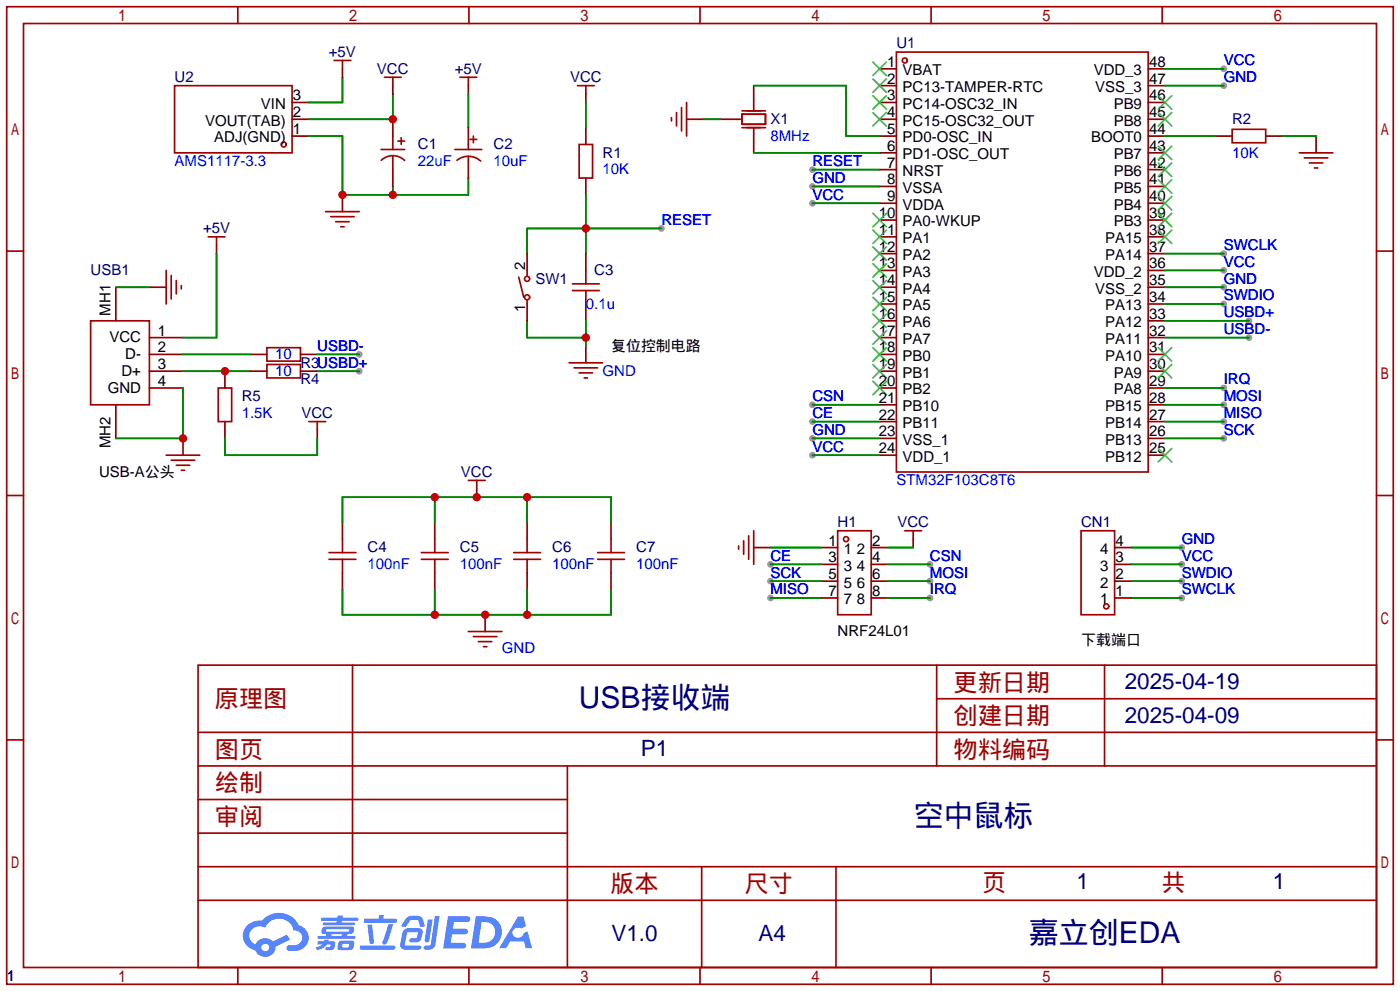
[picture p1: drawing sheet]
<svg xmlns="http://www.w3.org/2000/svg" width="212mm" height="150mm" viewBox="0 0 212 150" stroke-linecap="round" stroke-linejoin="round" font-family="sans-serif">
<g fill="#999">
<circle cx="140.7" cy="85.3" r=".51"/>
<circle cx="140.7" cy="87.9" r=".51"/>
<circle cx="140.7" cy="90.4" r=".51"/>
<circle cx="116.6" cy="90.4" r=".51"/>
<circle cx="116.6" cy="87.9" r=".51"/>
<circle cx="116.6" cy="85.3" r=".51"/>
<circle cx="122.9" cy="28.2" r=".51"/>
<circle cx="122.9" cy="30.7" r=".51"/>
<circle cx="122.9" cy="66.3" r=".51"/>
<circle cx="122.9" cy="68.8" r=".51"/>
<circle cx="185.2" cy="13" r=".51"/>
<circle cx="185.2" cy="10.4" r=".51"/>
<circle cx="185.2" cy="43.4" r=".51"/>
<circle cx="185.2" cy="40.9" r=".51"/>
<circle cx="185.2" cy="46" r=".51"/>
<circle cx="185.2" cy="38.4" r=".51"/>
<circle cx="122.9" cy="25.7" r=".51"/>
<circle cx="100.1" cy="34.5" r=".51"/>
<circle cx="189" cy="48.5" r=".51"/>
<circle cx="54.4" cy="53.6" r=".51"/>
<circle cx="54.4" cy="56.1" r=".51"/>
<circle cx="178.8" cy="90.4" r=".51"/>
<circle cx="178.8" cy="87.9" r=".51"/>
<circle cx="178.8" cy="82.8" r=".51"/>
<circle cx="178.8" cy="85.3" r=".51"/>
<circle cx="189" cy="51.1" r=".51"/>
<circle cx="185.2" cy="61.2" r=".51"/>
<circle cx="185.2" cy="63.8" r=".51"/>
<circle cx="185.2" cy="66.3" r=".51"/>
<circle cx="122.9" cy="63.8" r=".51"/>
<circle cx="122.9" cy="61.2" r=".51"/>
<circle cx="185.2" cy="58.7" r=".51"/>
</g>
<g fill="none" stroke="#a10000" stroke-width=".25">
<path d="M1 1h209.8v147.8h-209.8zM3.6 3.6h204.7v142.7h-204.7zM36 1v2.6M71 1v2.6M105.9 1v2.6M140.9 1v2.6M175.9 1v2.6M1 38h2.6M208.3 38h2.5M1 74.9h2.6M208.3 74.9h2.5M1 111.9h2.6"/>
<path d="M30 100.6h178.3v45.7h-178.3zM30 115.8h178.3M30 110.7h178.3M53.3 100.6v35.5M85.9 115.8v30.5M141.7 100.6v15.2M141.7 105.7h66.6M167.1 100.6v15.2M208.3 111.9h2.5M30 120.9h55.9M30 136.1h178.3M30 131.1h178.3"/>
<path d="M30 126h55.9M106.2 131.1v15.2M126.5 131.1v15.2M36 146.3v2.5M71 146.3v2.5M105.9 146.3v2.5M140.9 146.3v2.5M175.9 146.3v2.5"/>
</g>
<g fill="#5487ff">
<path d="M67.8 138.6h2.1a.97 .97 0 0 1 1.3 .4 .53 .53 0 0 1-.7 .4h-1.8l-.2 1h1.9a.43 .43 0 0 1 .4 .5 .43 .43 0 0 1-.5 .4h-1.9l-.2 1.3h1.2a.9 .9 0 0 1 1.1 .4v.2l-.4 .2h-3z"/>
<path d="M78.4 138.6h.8l.4 1.4-.7 .4a.82 .82 0 0 0-1.2 .1 .82 .82 0 0 0 .1 1.2 .82 .82 0 0 0 1.1-.1l.3-.5 .6-.3 .7 2.6h-.9l-.3-1h-2.1l-.6 1h-1.1z"/>
<path d="M64.7 139h.8l-.5 3.2a.36 .36 0 0 1-.4 .3 .36 .36 0 0 1-.3-.3z"/>
<path d="M65.8 138.5h.7l-.6 4.3a1.13 1.13 0 0 1-1.8 .6l.2-.4h.7l.2-.2z"/>
<path d="M61.5 138.8l.6-.3h1a.77 .77 0 0 1 .9 .5l.3 1-.2 .1h-.5l-.4-1h-.9a1.16 1.16 0 0 0-.8 .9l-.1 .1h-.5l-.2-.1z"/>
<path d="M61.1 140.7l.5-.3 1.7-.1a.66 .66 0 0 1 .6 1l-.1 .4a.81 .81 0 0 1-.9 .8h-.7a.32 .32 0 0 1-.3-.4 .32 .32 0 0 1 .4-.2l.7-.1 .3-.8h-1.7l-.3 1.9 2.1 .1a.32 .32 0 0 1 .3 .3 .32 .32 0 0 1-.3 .3h-2.3l-.5-.3-.1-.5 .4-1.8z"/>
<path d="M54.5 143h5a.33 .33 0 0 1 .3 .3 .33 .33 0 0 1-.3 .3h-4.9l-.2-.1z"/>
<path d="M58.8 139.8h.7l-1 2.9a.36 .36 0 0 1-.4 .1 .36 .36 0 0 1-.3-.3z"/>
<path d="M55.6 139.8h.7l.3 2.6a.34 .34 0 0 1-.3 .4 .34 .34 0 0 1-.4-.3z"/>
<path d="M55.1 138.9h2.2v-.4l.2-.1h.6l-.1 .5h1.8a.32 .32 0 0 1 .3 .4 .32 .32 0 0 1-.4 .3h-4.5l-.1-.2z"/>
<path d="M48.1 142.3h.9l.1-.2h.7l-.1 .2 .9 .1a.92 .92 0 0 1-.3 1.2l-1 .1v-.4h.4l.3-.2v-.2l-.5-.1-.5 .4-1 .5-.2-.4 1-.5h-.8z"/>
<path d="M48.6 138.8h2.5v-.3l.8-.1-.1 .4h2.2l.2 .1v.2l-.2 .2h-2.3v.2h1.8l.2 .1v.1l-.2 .2h-4.5l-.2-.1 .1-.3h2l.1-.2h-2.3l-.1-.2z"/>
<path d="M72 138.6l-.7 4.8a9.2 9.2 0 0 0 2.9-.1 2.41 2.41 0 0 0 1.7-2.8 2.41 2.41 0 0 0-2.6-1.9zM72.9 139.4a1.61 1.61 0 0 1 2 1.5 1.61 1.61 0 0 1-1.8 1.7h-.7z"/>
<path d="M48.8 140.3a.7 .7 0 0 0 0 .9l.5 .1 .1 .2h-1.3v.4l5.5 .1 .2-.2v-.2l-.2-.1h-1.2l.2-.2a.7 .7 0 0 0 .8-.3 .7 .7 0 0 0 0-.8l-4.1-.1zM49.4 140.5h3.3l.2 .1-.1 .2-.1 .1h-3.2l-.2-.2zM50.1 141.3h1.7l-.2 .2h-1.4z"/>
<path d="M51.3 142.4a1.05 1.05 0 0 0-.1 1.2 2.91 2.91 0 0 0 2.2-.1 .98 .98 0 0 0 0-1.2l-1.6-.1zM51.9 142.7h.9a.4 .4 0 0 1-.2 .6l-.8-.1z"/>
<path d="M37.5 139.9a2.23 2.23 0 0 0-.7 2.3 2.23 2.23 0 0 0 1.8 1.5 1.58 1.58 0 0 0 1.8 1 1.58 1.58 0 0 0 1.3-1.5l2.2-1.1-.5-.7-2.1 1a1.65 1.65 0 0 0-2.7 .4 1.43 1.43 0 0 1-.8-1.8 1.43 1.43 0 0 1 1.8-.9l.5 .2a2.3 2.3 0 0 1 2.3-1.4 2.3 2.3 0 0 1 2.1 1.8 1.12 1.12 0 0 1 1.2 1 1.12 1.12 0 0 1-1.1 1.2h-.7a.45 .45 0 0 0-.6 .4 .45 .45 0 0 0 .5 .5 2.36 2.36 0 0 0 2.9-2 2 2 0 0 0-1.5-1.9 3.3 3.3 0 0 0-5.6-.7h-.3a2.66 2.66 0 0 0-1.8 .7zM39.6 143.3a.57 .57 0 0 1 1.1 0 .57 .57 0 0 1-1.1 0z"/>
</g>
<g fill="none" stroke="#a10000" stroke-width=".25">
<path d="M26.4 13h17.8v10.1h-17.8zM50.5 9.1h2.6M51.8 9.1v1.3M58.2 11.7h2.5M59.4 11.7v1.3M69.6 11.7h2.5M70.9 11.7v1.3M87.4 13h2.5M88.6 13v1.2M101.6 17.8v.5M102.4 17v2M103.1 16.3v3.5"/>
<path d="M103.9 15.5v5.1M112.3 17.3h3.5v1.5h-3.5zM112.3 19.3h3.5M112.3 16.8h3.5M135.6 7.9h38.1v63.5h-38.1zM186.4 19.6h5.1v2h-5.1zM31.5 35.8h2.5M32.8 35.8v1.3M49.3 32h5.1M50 32.8h3.6M50.8 33.5h2M51.6 34.3h.5"/>
<path d="M57.7 22.6h3.5M57.7 24.2a2.54 2.54 0 0 1 3.5 .1M59.4 20.6v2M59.4 23.6v2.1M60.2 21.3h1M60.7 20.8v1M68.8 22.6h4.1M69.1 24.2a2.74 2.74 0 0 1 3.6 .2M70.9 21.8v.8M70.9 23.6v.8M71.1 21.1h1M71.6 20.6v1"/>
<path d="M87.6 21.8h2.1v5.1h-2.1zM196.6 23.1h5.1M197.4 23.9h3.5M198.1 24.6h2.1M198.9 25.4h.5M13.7 48.5h8.9v12.7h-8.9zM25.1 40.9v5.1M25.9 41.7v3.5M26.7 42.4v2M27.4 43.2v.5M33 58.7h2.1v5.1h-2.1zM40.4 52.6h5.1v2h-5.1z"/>
<path d="M40.4 55.1h5.1v2h-5.1zM78.5 41.9l.7 3.1M79.8 40.9v.8M79.8 45.5v.5M86.1 54.9h5.1M86.6 43.9h4.1M86.6 42.9h4.1M86.9 55.6h3.5M87.6 56.4h2.1M88.4 57.1h.5M88.6 40.9v2M88.6 43.9v2.1"/>
<path d="M25.1 68.8h5.1M25.9 69.6h3.6M26.7 70.4h2M27.4 71.1h.5M46.7 63.8h2.6M48 63.8v1.2M70.9 72.6h2.5M72.1 72.6v1.3M49.8 84.6h4M49.8 83.6h4M51.8 81.5v2.1M51.8 84.6v2"/>
<path d="M63.8 84.6h4M63.8 83.6h4M65.8 81.5v2.1M65.8 84.6v2M70.9 95.5h5M71.6 96.3h3.6M72.4 97h2M73.2 97.8h.5M77.7 84.6h4.1M77.7 83.6h4.1M79.8 81.5v2.1M79.8 84.6v2"/>
<path d="M90.4 84.6h4.1M90.4 83.6h4.1M92.5 81.5v2.1M92.5 84.6v2M111.8 82.5v.6M112.5 81.8v2M113.3 81v3.6M114 80.3v5M126.7 80.3h5.1v12.7h-5.1zM136.9 80.3h2.5M138.2 80.3v1.2M163.6 80.3h5.1v12.7h-5.1z"/>
<circle cx="136.9" cy="9.1" r=".38"/>
<circle cx="42.9" cy="21.8" r=".38"/>
<circle cx="79.8" cy="45" r=".38"/>
<circle cx="79.8" cy="42.2" r=".38"/>
<circle cx="128" cy="81.5" r=".38"/>
<circle cx="167.4" cy="91.7" r=".38"/>
</g>
<g fill="none" stroke="#870000" stroke-width=".25">
<path d="M44.2 15.5h2.5M44.2 18h2.5M51.8 10.4v1.3M59.4 13v1.2M59.4 18v2.6M70.9 13v1.2M70.9 19.3v2.5M88.6 14.2v1.3M88.6 19.3v2.5M103.9 18h2.5M109 18h3M114 13v3.8"/>
<path d="M114 19.3v3.8M133.1 10.4h2.5M133.1 13h2.5M133.1 15.5h2.5M133.1 18h2.5M173.7 10.4h2.6M173.7 13h2.6M173.7 15.5h2.6M173.7 18h2.6M32.8 37.1v1.3M44.2 20.6h2.5M51.8 29.5v2.5"/>
<path d="M59.4 25.7v2.5M70.9 24.4v2.5M79.8 38.4v2.5M88.6 26.9v2.6M88.6 38.4v2.5M133.1 20.6h2.5M133.1 23.1h2.5M133.1 25.7h2.5M133.1 28.2h2.5M133.1 30.7h2.5M133.1 33.3h2.5M133.1 35.8h2.5"/>
<path d="M133.1 38.4h2.5M173.7 20.6h2.6M173.7 23.1h2.6M173.7 25.7h2.6M173.7 28.2h2.6M173.7 30.7h2.6M173.7 33.3h2.6M173.7 35.8h2.6M173.7 38.4h2.6M183.9 20.6h2.5M191.5 20.6h2.6M199.1 20.6v2.5"/>
<path d="M17.5 43.4v5.1M22.6 43.4h2.5M22.6 51.1h5.1M22.6 53.6h5.1M22.6 56.1h5.1M22.6 58.7h5.1M34 56.1v2.6M37.8 53.6h2.6M37.8 56.1h2.6M45.5 53.6h2.5M45.5 56.1h2.5M79.8 46v2.5"/>
<path d="M88.6 46v2.5M88.6 52.3v2.6M133.1 40.9h2.5M133.1 43.4h2.5M133.1 46h2.5M133.1 48.5h2.5M133.1 51.1h2.5M133.1 53.6h2.5M133.1 56.1h2.5M133.1 58.7h2.5M173.7 40.9h2.6M173.7 43.4h2.6"/>
<path d="M173.7 46h2.6M173.7 48.5h2.6M173.7 51.1h2.6M173.7 53.6h2.6M173.7 56.1h2.6M173.7 58.7h2.6M17.5 61.2v5.1M27.7 66.3v2.5M34 63.8v2.5M48 65v1.3M51.8 79v2.5M65.8 79v2.5"/>
<path d="M72.1 73.9v1.3M79.8 79v2.5M92.5 79v2.5M133.1 61.2h2.5M133.1 63.8h2.5M133.1 66.3h2.5M133.1 68.8h2.5M173.7 61.2h2.6M173.7 63.8h2.6M173.7 66.3h2.6M173.7 68.8h2.6M51.8 86.6v2.6"/>
<path d="M65.8 86.6v2.6M73.4 93v2.5M79.8 86.6v2.6M92.5 86.6v2.6M114 82.8h2.6M124.2 82.8h2.5M124.2 90.4h2.5M124.2 85.3h2.5M124.2 87.9h2.5M131.8 82.8h2.6M131.8 90.4h2.6M131.8 85.3h2.6"/>
<path d="M131.8 87.9h2.6M138.2 81.5v1.3M168.7 82.8h2.5M168.7 90.4h2.5M168.7 85.3h2.5M168.7 87.9h2.5"/>
</g>
<g fill="none" stroke="#3c3" stroke-width=".25">
<path d="M132.1 9.4l2 2M132.1 11.9l2 2.1M132.1 14.5l2 2M132.1 17l2 2M134.1 9.4l-2 2M134.1 11.9l-2 2.1M134.1 14.5l-2 2M134.1 17l-2 2M175.3 17l2 2M175.3 14.5l2 2M177.3 14.5l-2 2M177.3 17l-2 2"/>
<path d="M132.1 32.3l2 2M132.1 34.8l2 2M132.1 37.3l2 2.1M132.1 39.9l2 2M134.1 32.3l-2 2M134.1 34.8l-2 2M134.1 37.3l-2 2.1M134.1 39.9l-2 2M175.3 34.8l2 2M175.3 32.3l2 2M175.3 29.7l2 2M175.3 27.2l2 2"/>
<path d="M175.3 24.6l2 2.1M175.3 22.1l2 2M177.3 34.8l-2 2M177.3 32.3l-2 2M177.3 29.7l-2 2M177.3 27.2l-2 2M177.3 24.6l-2 2.1M177.3 22.1l-2 2M132.1 42.4l2 2M132.1 45l2 2M132.1 47.5l2 2M132.1 50l2 2.1"/>
<path d="M132.1 52.6l2 2M132.1 55.1l2 2M132.1 57.7l2 2M134.1 42.4l-2 2M134.1 45l-2 2M134.1 47.5l-2 2M134.1 50l-2 2.1M134.1 52.6l-2 2M134.1 55.1l-2 2M134.1 57.7l-2 2M175.3 55.1l2 2M175.3 52.6l2 2"/>
<path d="M177.3 55.1l-2 2M177.3 52.6l-2 2M175.3 67.8l2 2M177.3 67.8l-2 2"/>
</g>
<g fill="none" stroke="#008700" stroke-width=".25">
<path d="M51.8 11.7v3.8h-5.1M59.4 14.2v3.8h-12.7M70.9 14.2v5.1M88.6 15.5v3.8M106.4 18h2.6M114 13h14v7.6h5.1M176.3 13h8.9M176.3 10.4h8.9M32.8 38.4v12.7h-5.1M46.7 20.6h5.1v8.9h19.1v-2.6M59.4 28.2v1.3M88.6 29.5v8.9"/>
<path d="M100.1 34.5h-20.3v3.9M114 23.1h19.1M122.9 28.2h10.2M122.9 30.7h10.2M122.9 25.7h10.2M176.3 20.6h7.6M176.3 38.4h8.9M194.1 20.6h5M17.5 43.4h5.1M27.7 56.1h10.1M27.7 58.7v7.6h-10.2M27.7 53.6h10.1"/>
<path d="M48 56.1h6.4M48 53.6h6.4M79.8 48.5v2.6h8.8M88.6 48.5v3.8M176.3 43.4h8.9M176.3 40.9h8.9M176.3 46h8.9M176.3 51.1h12.7M176.3 48.5h12.7M176.3 58.7h8.9M34 66.3v2.5h14v-2.5M51.8 79v-3.8h40.7v3.8"/>
<path d="M65.8 75.2v3.8M79.8 75.2v3.8M122.9 66.3h10.2M122.9 68.8h10.2M122.9 61.2h10.2M122.9 63.8h10.2M176.3 66.3h8.9M176.3 61.2h8.9M176.3 63.8h8.9M51.8 89.2v3.8h40.7v-3.8M65.8 89.2v3.8M79.8 89.2v3.8"/>
<path d="M116.6 82.8h7.6M116.6 85.3h7.6M116.6 87.9h7.6M116.6 90.4h7.6M134.4 82.8h3.8M134.4 85.3h6.3M134.4 87.9h6.3M134.4 90.4h6.3M171.2 82.8h7.6M171.2 85.3h7.6M171.2 87.9h7.6M171.2 90.4h7.6"/>
</g>
<g fill="#c00">
<circle cx="59.4" cy="18" r=".63"/>
<circle cx="51.8" cy="29.5" r=".63"/>
<circle cx="59.4" cy="29.5" r=".63"/>
<circle cx="34" cy="56.1" r=".63"/>
<circle cx="65.8" cy="75.2" r=".63"/>
<circle cx="72.1" cy="75.2" r=".63"/>
<circle cx="79.8" cy="75.2" r=".63"/>
<circle cx="79.8" cy="93" r=".63"/>
<circle cx="73.4" cy="93" r=".63"/>
<circle cx="65.8" cy="93" r=".63"/>
<circle cx="27.7" cy="66.3" r=".63"/>
<circle cx="88.6" cy="34.5" r=".63"/>
<circle cx="88.6" cy="51.1" r=".63"/>
</g>
<g font-size="4.5" fill="#000080">
<text x="87.6" y="107.1">USB接收端</text>
<text x="138.3" y="124.9">空中鼠标</text>
<text x="155.7" y="142.7">嘉立创EDA</text>
</g>
<g font-size="3.7" fill="#a00000">
<text x="32.5" y="107">原理图</text>
<text x="144.3" y="104.4">更新日期</text>
<text x="144.3" y="109.5">创建日期</text>
<text x="32.5" y="119.7">绘制</text>
<text x="32.5" y="114.6">图页</text>
<text x="144.3" y="114.6">物料编码</text>
<text x="32.5" y="124.8">审阅</text>
<text x="92.4" y="134.9">版本</text>
<text x="112.7" y="134.9">尺寸</text>
<text x="148.6" y="134.7">页</text>
<text x="175.8" y="134.7">共</text>
</g>
<g font-size="3.4" fill="#000080">
<text x="170.2" y="104.2">2025-04-19</text>
<text x="170.2" y="109.3">2025-04-09</text>
<text x="97" y="114.4">P1</text>
<text x="162.9" y="134.4">1</text>
<text x="192.6" y="134.4">1</text>
<text x="92.5" y="142.3">V1.0</text>
<text x="114.8" y="142.3">A4</text>
</g>
<g font-size="2.3" fill="#000080">
<text x="49.8" y="8.6">+5V</text>
<text x="57" y="11.1">VCC</text>
<text x="68.8" y="11.1">+5V</text>
<text x="135.6" y="7.3">U1</text>
<text x="26.4" y="12.4">U2</text>
<text x="86.3" y="12.4">VCC</text>
<text x="63.2" y="22.6">C1</text>
<text x="74.7" y="22.6">C2</text>
<text x="91.2" y="23.8">R1</text>
<text x="116.6" y="18.8">X1</text>
<text x="186.4" y="18.8">R2</text>
<text x="30.7" y="35.3">+5V</text>
<text x="13.7" y="41.6">USB1</text>
<text x="89.9" y="41.6">C3</text>
<text x="81" y="42.9">SW1</text>
<text x="45.5" y="55.6">R3USBD+</text>
<text x="45.5" y="58.1">R4</text>
<text x="36.6" y="60.7">R5</text>
<text x="45.6" y="63.2">VCC</text>
<text x="69.7" y="72.1">VCC</text>
<text x="55.6" y="83.5">C4</text>
<text x="69.6" y="83.5">C5</text>
<text x="83.6" y="83.5">C6</text>
<text x="96.3" y="83.5">C7</text>
<text x="126.7" y="79.7">H1</text>
<text x="135.8" y="79.7">VCC</text>
<text x="163.6" y="79.7">CN1</text>
<text x="1" y="148.3">1</text>
</g>
<g font-size="2.3">
<text x="134.2" y="10.1">1</text>
<text x="136.6" y="11.4">VBAT</text>
<text x="165.5" y="11.4">VDD_3</text>
<text x="173.9" y="10.1">48</text>
<text x="39.5" y="16.5">VIN</text>
<text x="44.3" y="17.7">2</text>
<text x="44.3" y="15.2">3</text>
<text x="134.2" y="12.6">2</text>
<text x="134.2" y="15.2">3</text>
<text x="134.2" y="17.7">4</text>
<text x="136.6" y="13.9">PC13-TAMPER-RTC</text>
<text x="136.6" y="16.5">PC14-OSC32_IN</text>
<text x="165.7" y="13.9">VSS_3</text>
<text x="168.5" y="16.5">PB9</text>
<text x="173.9" y="17.7">45</text>
<text x="173.9" y="15.2">46</text>
<text x="173.9" y="12.6">47</text>
<text x="31" y="19">VOUT(TAB)</text>
<text x="32.4" y="21.5">ADJ(GND)</text>
<text x="44.3" y="20.3">1</text>
<text x="134.2" y="20.3">5</text>
<text x="134.2" y="22.8">6</text>
<text x="136.6" y="19">PC15-OSC32_OUT</text>
<text x="136.6" y="21.5">PD0-OSC_IN</text>
<text x="165.1" y="21.5">BOOT0</text>
<text x="168.5" y="19">PB8</text>
<text x="173.9" y="22.8">43</text>
<text x="173.9" y="20.3">44</text>
<text x="134.2" y="25.3">7</text>
<text x="134.2" y="27.9">8</text>
<text x="136.6" y="24.1">PD1-OSC_OUT</text>
<text x="136.6" y="26.6">NRST</text>
<text x="136.6" y="29.2">VSSA</text>
<text x="168.5" y="29.2">PB5</text>
<text x="168.5" y="26.6">PB6</text>
<text x="168.5" y="24.1">PB7</text>
<text x="173.9" y="27.9">41</text>
<text x="173.9" y="25.3">42</text>
<text x="133" y="33">10</text>
<text x="133" y="35.5">11</text>
<text x="134.2" y="30.4">9</text>
<text x="136.6" y="31.7">VDDA</text>
<text x="136.6" y="34.2">PA0-WKUP</text>
<text x="168.5" y="34.2">PB3</text>
<text x="168.5" y="31.7">PB4</text>
<text x="173.9" y="35.5">38</text>
<text x="173.9" y="33">39</text>
<text x="173.9" y="30.4">40</text>
<text x="79.4" y="40.9" transform="rotate(-90 79.4 40.9)">2</text>
<text x="133" y="38">12</text>
<text x="133" y="40.6">13</text>
<text x="136.6" y="36.8">PA1</text>
<text x="136.6" y="39.3">PA2</text>
<text x="136.6" y="41.9">PA3</text>
<text x="165.5" y="41.9">VDD_2</text>
<text x="167.2" y="39.3">PA14</text>
<text x="167.2" y="36.8">PA15</text>
<text x="173.9" y="40.6">36</text>
<text x="173.9" y="38">37</text>
<text x="16.7" y="47.7" transform="rotate(-90 16.7 47.7)">MH1</text>
<text x="79.4" y="47.2" transform="rotate(-90 79.4 47.2)">1</text>
<text x="133" y="43.1">14</text>
<text x="133" y="45.7">15</text>
<text x="136.6" y="44.4">PA4</text>
<text x="136.6" y="46.9">PA5</text>
<text x="165.7" y="44.4">VSS_2</text>
<text x="167.2" y="46.9">PA13</text>
<text x="173.9" y="45.7">34</text>
<text x="173.9" y="43.1">35</text>
<text x="16.5" y="51.8">VCC</text>
<text x="23.9" y="53.3">2</text>
<text x="23.9" y="50.7">1</text>
<text x="92.5" y="53.1">复位控制电路</text>
<text x="133" y="48.2">16</text>
<text x="133" y="50.7">17</text>
<text x="133" y="53.3">18</text>
<text x="136.6" y="49.5">PA6</text>
<text x="136.6" y="52">PA7</text>
<text x="167.2" y="52">PA11</text>
<text x="167.2" y="49.5">PA12</text>
<text x="173.9" y="53.3">31</text>
<text x="173.9" y="50.7">32</text>
<text x="173.9" y="48.2">33</text>
<text x="16.3" y="59.4">GND</text>
<text x="18.4" y="56.8">D+</text>
<text x="18.9" y="54.3">D-</text>
<text x="23.9" y="58.4">4</text>
<text x="23.9" y="55.8">3</text>
<text x="133" y="55.8">19</text>
<text x="133" y="58.4">20</text>
<text x="136.6" y="54.6">PB0</text>
<text x="136.6" y="57.1">PB1</text>
<text x="136.6" y="59.6">PB2</text>
<text x="167.2" y="54.6">PA10</text>
<text x="168.5" y="59.6">PA8</text>
<text x="168.5" y="57.1">PA9</text>
<text x="173.9" y="58.4">29</text>
<text x="173.9" y="55.8">30</text>
<text x="133" y="60.9">21</text>
<text x="133" y="63.4">22</text>
<text x="133" y="66">23</text>
<text x="136.6" y="62.2">PB10</text>
<text x="136.6" y="64.7">PB11</text>
<text x="167.2" y="64.7">PB14</text>
<text x="167.2" y="62.2">PB15</text>
<text x="173.9" y="66">26</text>
<text x="173.9" y="63.4">27</text>
<text x="173.9" y="60.9">28</text>
<text x="16.7" y="67.8" transform="rotate(-90 16.7 67.8)">MH2</text>
<text x="133" y="68.5">24</text>
<text x="136.6" y="67.3">VSS_1</text>
<text x="136.6" y="69.8">VDD_1</text>
<text x="167.2" y="69.8">PB12</text>
<text x="167.2" y="67.3">PB13</text>
<text x="173.9" y="68.5">25</text>
<text x="15" y="72.1">USB-A公头</text>
<text x="125.4" y="82.5">1</text>
<text x="127.7" y="83.8">1</text>
<text x="129.6" y="83.8">2</text>
<text x="132" y="82.5">2</text>
<text x="166.5" y="83.8">4</text>
<text x="168.8" y="82.5">4</text>
<text x="125.4" y="85">3</text>
<text x="125.4" y="87.6">5</text>
<text x="127.7" y="86.3">3</text>
<text x="127.7" y="88.8">5</text>
<text x="129.6" y="88.8">6</text>
<text x="129.6" y="86.3">4</text>
<text x="132" y="87.6">6</text>
<text x="132" y="85">4</text>
<text x="166.5" y="88.8">2</text>
<text x="166.5" y="86.3">3</text>
<text x="168.8" y="87.6">2</text>
<text x="168.8" y="85">3</text>
<text x="125.4" y="90.1">7</text>
<text x="127.7" y="91.4">7</text>
<text x="129.6" y="91.4">8</text>
<text x="132" y="90.1">8</text>
<text x="166.5" y="91.4">1</text>
<text x="168.8" y="90.1">1</text>
<text x="126.7" y="96.2">NRF24L01</text>
<text x="163.6" y="97.5">下载端口</text>
</g>
<g font-size="2.3" fill="#00f">
<text x="185.2" y="9.9">VCC</text>
<text x="185.2" y="12.4">GND</text>
<text x="116.6" y="21.3">8MHz</text>
<text x="186.4" y="23.8">10K</text>
<text x="26.4" y="25.1">AMS1117-3.3</text>
<text x="63.2" y="25.1">22uF</text>
<text x="74.7" y="25.1">10uF</text>
<text x="91.2" y="26.4">10K</text>
<text x="122.9" y="27.7">GND</text>
<text x="122.9" y="25.1">RESET</text>
<text x="100.1" y="34">RESET</text>
<text x="122.9" y="30.2">VCC</text>
<text x="185.2" y="40.4">VCC</text>
<text x="185.2" y="37.8">SWCLK</text>
<text x="88.6" y="46.7">0.1u</text>
<text x="185.2" y="42.9">GND</text>
<text x="185.2" y="45.4">SWDIO</text>
<text x="185.2" y="48">USBD+</text>
<text x="48" y="53.1">USBD-</text>
<text x="185.2" y="50.5">USBD-</text>
<text x="41.7" y="54.3">10</text>
<text x="41.7" y="56.9">10</text>
<text x="91.2" y="56.9">GND</text>
<text x="185.2" y="58.1">IRQ</text>
<text x="36.6" y="63.2">1.5K</text>
<text x="122.9" y="65.8">GND</text>
<text x="122.9" y="63.2">CE</text>
<text x="122.9" y="60.7">CSN</text>
<text x="185.2" y="60.7">MOSI</text>
<text x="185.2" y="63.2">MISO</text>
<text x="185.2" y="65.8">SCK</text>
<text x="122.9" y="68.3">VCC</text>
<text x="135.6" y="73.4">STM32F103C8T6</text>
<text x="178.8" y="82.3">GND</text>
<text x="55.6" y="86.1">100nF</text>
<text x="69.6" y="86.1">100nF</text>
<text x="83.6" y="86.1">100nF</text>
<text x="96.3" y="86.1">100nF</text>
<text x="116.6" y="89.9">MISO</text>
<text x="116.6" y="87.3">SCK</text>
<text x="116.6" y="84.8">CE</text>
<text x="140.7" y="84.8">CSN</text>
<text x="140.7" y="87.3">MOSI</text>
<text x="140.7" y="89.9">IRQ</text>
<text x="178.8" y="89.9">SWCLK</text>
<text x="178.8" y="87.3">SWDIO</text>
<text x="178.8" y="84.8">VCC</text>
<text x="75.9" y="98.8">GND</text>
</g>
</svg>
